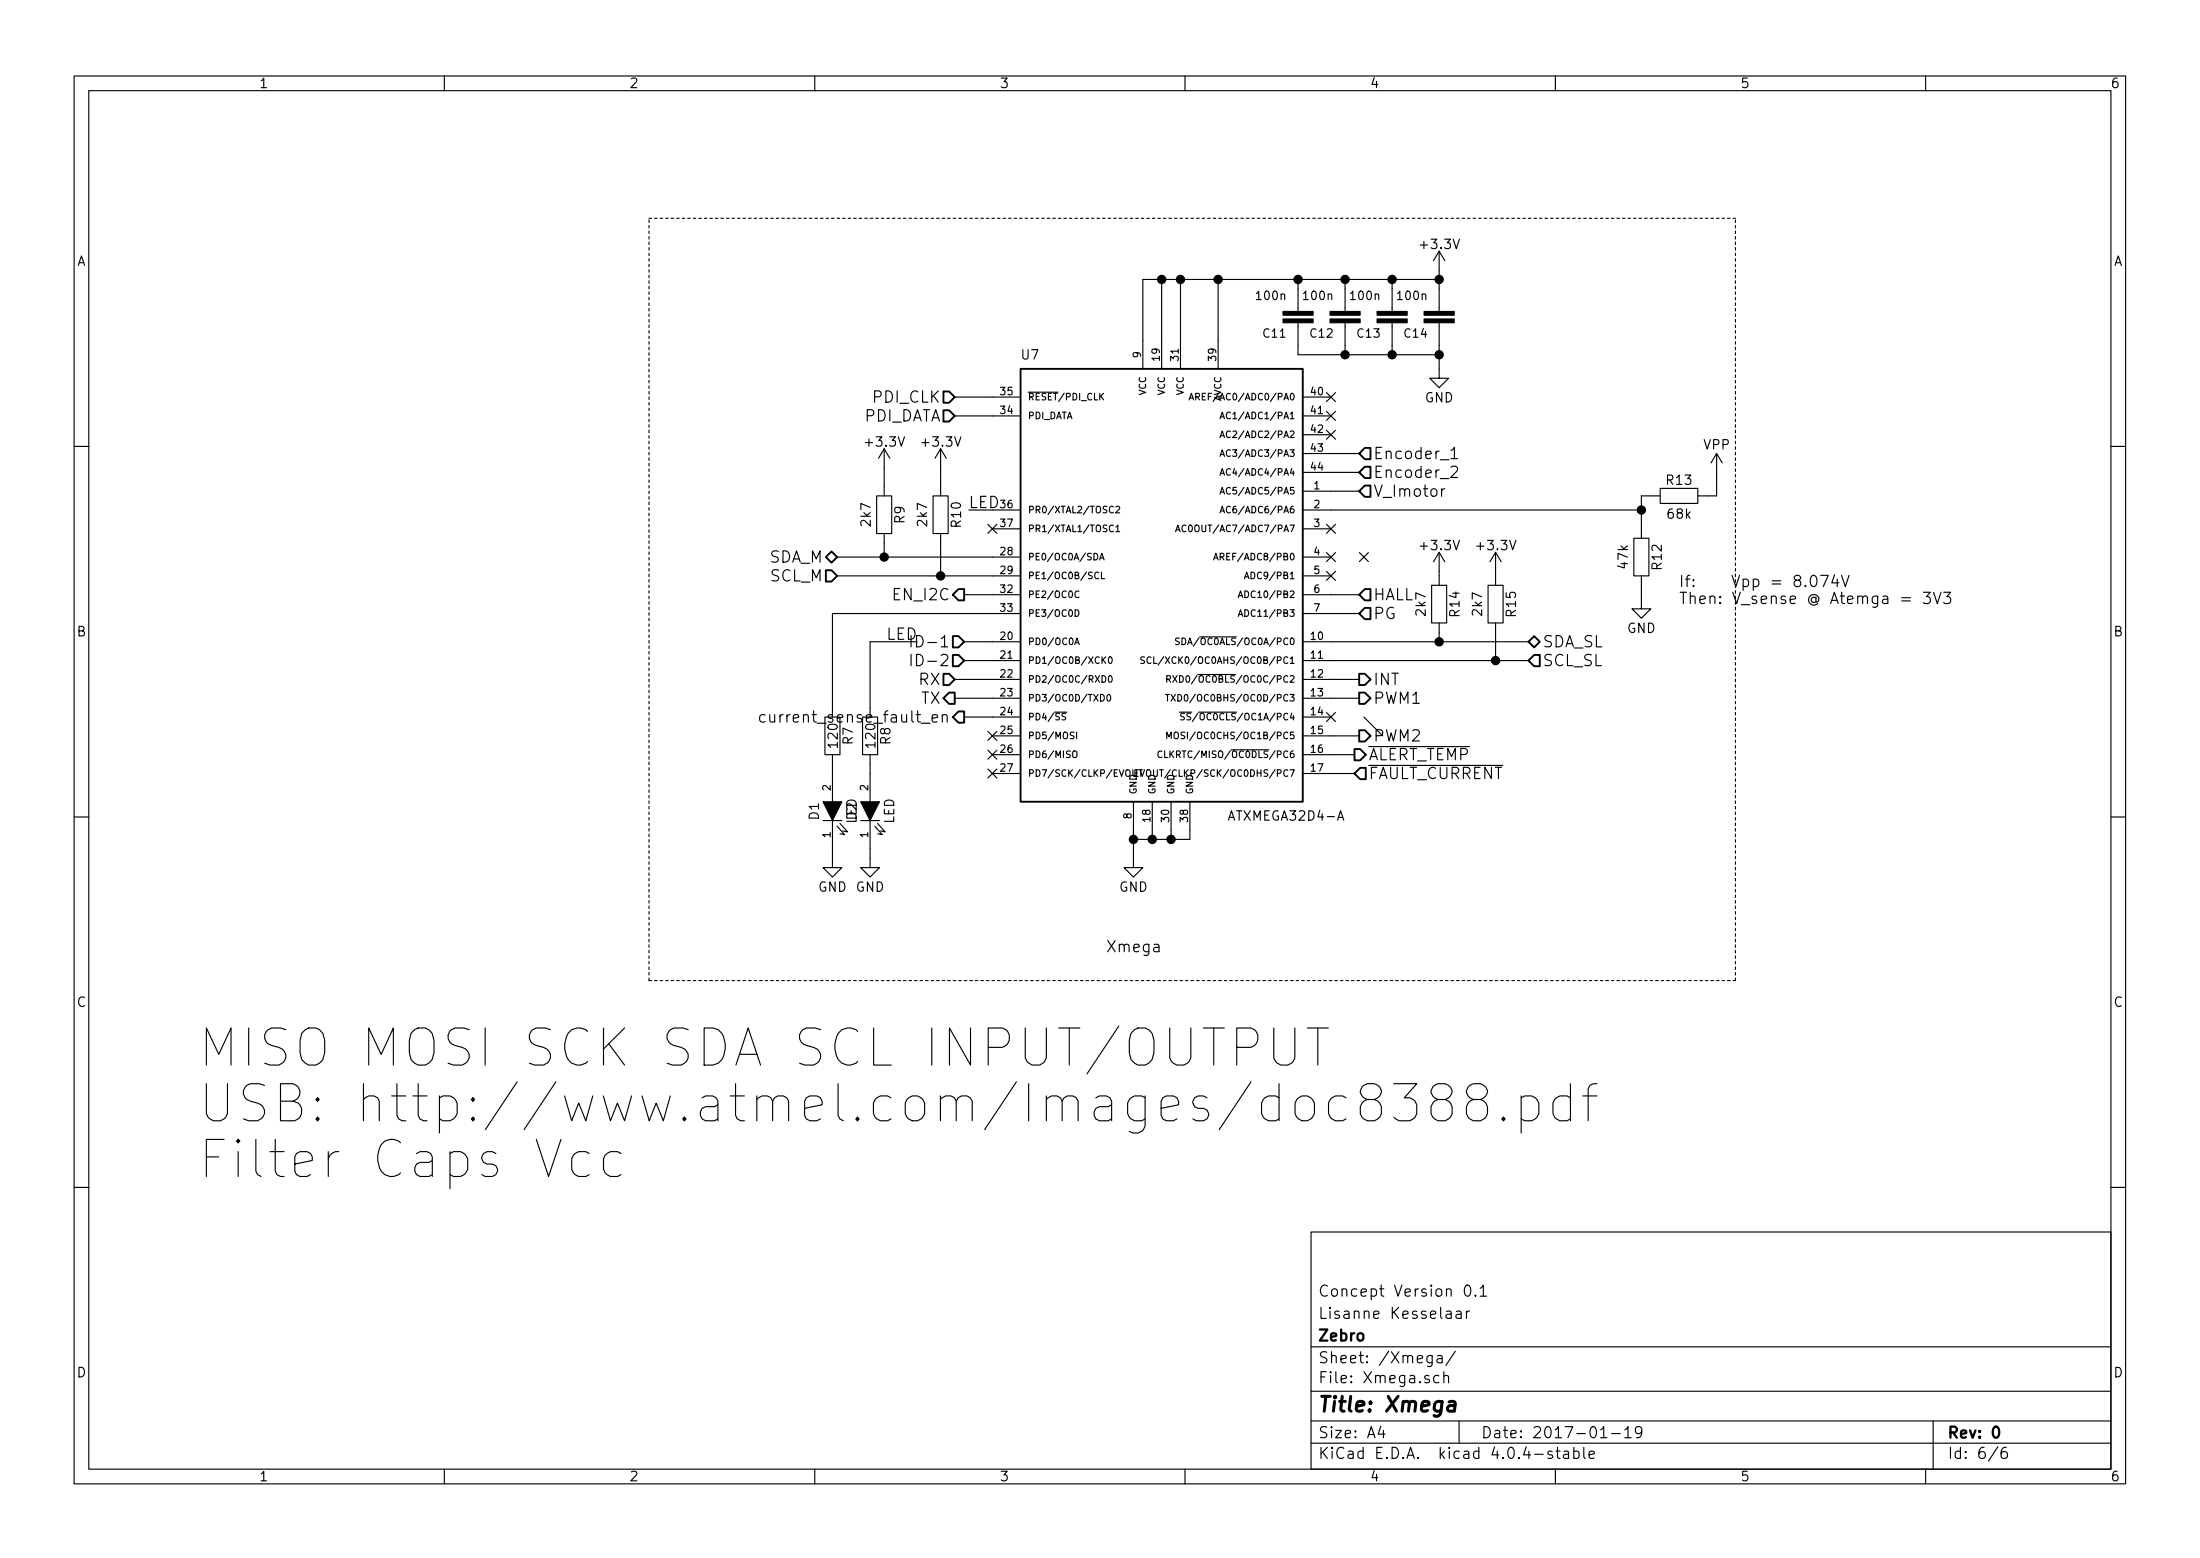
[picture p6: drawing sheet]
<svg xmlns="http://www.w3.org/2000/svg" width="297mm" height="210mm" viewBox="0 0 297 210" stroke-linecap="round" stroke-linejoin="round" font-family="sans-serif">
<g fill="none" stroke="#000" stroke-width=".15">
<path d="M10 10.3h277v189.9h-277zM12 12.2h273v186.1h-273zM60 10.3v1.9M110 10.3v1.9M160 10.3v1.9M210 10.3v1.9M260 10.3v1.9M156.8 37.7v12.1M159.4 37.7v12.1M164.5 37.7v12.1M175.3 37.7v4.3M181.6 37.7v4.3"/>
<path d="M188 37.7v4.3M194.3 37.7h-40v12.1M194.3 33.9l-.8 1.3M194.3 33.9v8.1M194.3 33.9l.8 1.3M128.9 53.6h8.9M128.9 56.1h8.9M138.8 52.9h4M148.6 53.5l.4 .5M149 53.1l-.5 .5M160.6 54l.3-.9 .3 .9M160.7 53.7h.4"/>
<path d="M161.4 53.6l.5-.1v-.3l-.1-.1h-.4v.9M161.7 53.6l.3 .4M164.7 56.5l.3-.9 .3 .9M164.7 59l.3-.8 .3 .8M164.8 56.3h.4M164.8 58.8h.4M175.3 43.6v4.3h19M175.9 53.6h3.8M175.9 56.1h3.8M175.9 58.7h3.8M179.1 53l1.2 1.2M179.1 55.5l1.2 1.2"/>
<path d="M179.1 58.1l1.2 1.2M180.3 53l-1.2 1.2M180.3 55.5l-1.2 1.2M180.3 58.1l-1.2 1.2M181.6 43.6v4.3M188 43.6v4.3M194.3 43.6v7.4h1.3l-1.3 1.3-1.3-1.3h1.3M10 60.2h2M113 75.2h24.8M113 77.7h24.8M118.4 66.9h2v5.1h-2zM119.4 60.6v6.3"/>
<path d="M119.4 72v3.2M119.4 60.6l-.8 1.2M119.4 60.6l.7 1.2M126 66.9h2v5.1h-2zM127 60.6v6.3M127 72v5.7M127 60.6l-.8 1.2M127 60.6l.8 1.2M133.4 70.8l1.2 1.2M134 68.8h3.8M134 71.4h3.8M134.6 70.8l-1.2 1.2"/>
<path d="M145.7 79.9a.34 .34 0 0 0-.5-.1 .34 .34 0 0 0-.1 .5l.2 .3h.4M147.7 74.7a.45 .45 0 0 1 .5 .4 .45 .45 0 0 1-.5 .5zM148.3 77.3a.34 .34 0 0 0-.4 0 .34 .34 0 0 0-.1 .4l.2 .4 .3-.1M148.5 75.6l.3-.9 .3 .9M148.6 75.3h.4M148.7 77.2v.9h.4M150.3 68.4a.34 .34 0 0 0-.4 0 .34 .34 0 0 0-.1 .4l.1 .4 .4-.1M150.3 71a.34 .34 0 0 0-.4-.1 .34 .34 0 0 0-.1 .5l.1 .3h.4M150.7 68.4l.3-.1 .2 .3-.6 .6h.6M150.7 71.1l.2-.2v.8M150.7 71.7h.5M158.7 71.7l.3-.8 .3 .8"/>
<path d="M158.8 71.5h.4M160.1 71a.34 .34 0 0 0-.4-.1 .34 .34 0 0 0-.1 .5l.1 .3h.4M163.9 75.6l.3-.9 .3 .9M164 75.3h.4M164.7 66.7l.3-.9 .3 .9M164.7 69.2l.3-.9 .3 .9M164.7 61.6l.3-.9 .3 .9M164.7 64.1l.3-.9 .3 .9M164.8 66.4h.4M164.8 69h.4M164.8 61.3h.4M164.8 63.9h.4"/>
<path d="M168 78.1l.3-.9 .3 .9M168.1 77.8h.4M175.9 66.3h7.6M175.9 68.8h45.7M175.9 71.4h3.8M175.9 75.2h3.8M175.9 77.7h3.8M175.9 61.2h7.6M175.9 63.7h7.6M179.1 74.6l1.2 1.2M179.1 70.8l1.2 1.2M179.1 77.1l1.2 1.2"/>
<path d="M180.3 74.6l-1.2 1.2M180.3 70.8l-1.2 1.2M180.3 77.1l-1.2 1.2M183.5 74.6l1.3 1.2M184.8 74.6l-1.3 1.2M193.3 79h2v5.1h-2zM194.3 74.5v4.5M194.3 74.5l-.8 1.3M194.3 74.5l.8 1.3M195.1 66h-.3l-.2 .3M195.9 63.1l.2-.2h.4l.2 .2 .1 .2-.1 .3-.8 .8h.9M195.9 60.8l.5-.4v1.5"/>
<path d="M195.9 61.9h.9M200.9 79h2v5.1h-2zM201.9 74.5v4.5M201.9 74.5l-.7 1.3M201.9 74.5l.8 1.3M220.6 72.6h2v5.1h-2zM221.6 77.7v4.5h1.3l-1.3 1.2-1.3-1.2h1.3M224.2 65.9h5v2h-5zM224.2 66.9h-2.6v5.7M231.8 61.2v5.7h-2.6M231.8 61.2l-.8 1.3M231.8 61.2l.7 1.3"/>
<path d="M244.6 77.8a.36 .36 0 0 1 .4-.2 .36 .36 0 0 1 .2 .3 .77 .77 0 0 1-.4 1.3 .89 .89 0 0 1-.2-1.4zM245.8 77.6h1l-.6 1.6M247.7 77.6l-.4 1.1h1M248.1 78.2v1M248.6 77.6l.5 1.6 .6-1.6M259.7 79.9h.9l-.5 .6a.44 .44 0 0 1 .5 .3v.4l-.1 .2-.6 .1-.2-.2M261.1 79.9l.5 1.6 .5-1.6M262.4 79.9h1l-.5 .6a.44 .44 0 0 1 .5 .3v.4l-.2 .2-.6 .1-.2-.2M285 60.2h2M103.3 96.5a.48 .48 0 0 0-.7 .1v.6a.48 .48 0 0 0 .7 .2M111.4 96.8h2v5h-2zM116.5 96.8h2v5h-2z"/>
<path d="M123 85.8v1.5M123 88.3v1.5M123.8 86.6h-6.3v8.9M127.2 96.6a.38 .38 0 0 1 .7 .1v.8M127.2 96.4v1.1M128.9 91.7h8.9M128.9 94.2h8.9M130.2 80.3h7.6M130.2 86.6h7.6M130.2 89.1h7.6M130.2 96.8h7.6M133.4 98.7l1.2 1.2"/>
<path d="M134 99.3h3.8M134.6 98.7l-1.2 1.2M137.8 82.8h-25.4v12.7M142.4 96.1h1.6M143.9 96.3h-.4l-.1 .1v.2l.4 .2 .1 .2-.2 .1h-.3M145.1 87l.3-.9 .3 .9M145.2 82.3a.45 .45 0 0 1 .5 .4 .45 .45 0 0 1-.5 .5zM145.2 86.7h.4M145.4 98.8v.9M148.6 93.7a.45 .45 0 0 1 .5 .5 .45 .45 0 0 1-.5 .4zM148.8 91.2a.45 .45 0 0 1 .5 .4 .45 .45 0 0 1-.5 .5zM148.9 89l.4 .5"/>
<path d="M149.3 88.6l-.5 .5M149.5 93.8l.2-.1a.47 .47 0 0 1 .3 .5 .47 .47 0 0 1-.3 .4l-.2-.1zM149.7 88.7l.2-.1a.47 .47 0 0 1 .3 .5 .47 .47 0 0 1-.3 .4l-.2-.1zM149.7 91.3l.2-.1a.47 .47 0 0 1 .3 .4 .47 .47 0 0 1-.3 .5l-.2-.2zM154.5 88.7l-.3-.1-.1 .1v.3l.3 .1 .1 .3-.1 .1h-.4M155.4 88.7a.34 .34 0 0 0-.4 0 .34 .34 0 0 0-.1 .4l.1 .4h.4M155.8 88.6v.9h.4M157.4 93.7h.5M157.5 91.7l.5-.1v-.3l-.1-.1h-.4v.9M157.5 99.7v-.9l.3 .6 .3-.6v.9M157.6 93.7v.9M157.8 91.7l.2 .4"/>
<path d="M158.1 93.7l.6 .9M158.3 91.2l.6 .9M158.5 98.9l.2-.1 .3 .1a.56 .56 0 0 1-.1 .8l-.4-.1zM158.7 93.7l-.6 .9M158.9 91.2l-.6 .9M159 93.7a.45 .45 0 0 1 .5 .5 .45 .45 0 0 1-.5 .4zM159.2 86.2l-.3-.1-.2 .1v.3l.4 .1 .1 .2-.1 .2h-.4M159.2 96.1h1.7M159.3 91.2a.45 .45 0 0 1 .5 .4 .45 .45 0 0 1-.5 .5zM159.6 86.1a.45 .45 0 0 1 .5 .4 .45 .45 0 0 1-.5 .5zM159.9 96.3h-.3l-.2 .1v.2l.4 .2 .1 .2-.2 .1h-.3M160.8 96.3h-.4l-.1 .1v.2l.4 .2 .1 .2-.2 .1h-.4"/>
<path d="M161.7 91h5.1M161.8 96.1h5.2M162 85.9h5M167.2 80.6l.3-.8 .3 .8M167.2 83.2l.3-.9 .3 .9M167.3 80.4h.4M167.3 82.9h.4M175.9 80.3h7.6M175.9 82.8h7.6M175.9 86.6h30.5M175.9 89.1h30.5M175.9 91.7h7.6"/>
<path d="M175.9 94.2h7.6M175.9 96.8h3.8M175.9 99.3h7.6M179.1 96.2l1.2 1.2M180.3 96.2l-1.2 1.2M184.1 96.8l2.6 2.5M194.3 84.1v2.5M201.9 84.1v5M10 110.3h2M111.1 110.7h2.6M112.4 110.7v6.4h1.3l-1.3 1.3-1.3-1.3h1.3M112.4 101.8v6.4"/>
<path d="M113 111.5l1 1.1-.6-.1M113.4 111.1l1 1.2-.6-.2M116.2 110.7h2.5M117.5 110.7v6.4h1.2l-1.2 1.3-1.3-1.3h1.3M117.5 101.8v6.4M118.1 111.5l1 1.1-.6-.1M118.5 111.1l1 1.2-.6-.2M133.4 103.8l1.2 1.2M133.4 101.2l1.2 1.3M134 101.8h3.8M134 104.4h3.8M134.6 101.2l-1.2 1.3"/>
<path d="M134.6 103.8l-1.2 1.2M144.9 101.5l.1-.2 .3 .1a.56 .56 0 0 1-.1 .8l-.3-.1zM153 103.9v.7l.1 .2 .3-.1 .1-.8M153 108.2v8.9h1.3l-1.3 1.3-1.2-1.3h1.2M153.7 103.9h-.5v.9h.5M153.8 103.9h.5M153.9 103.9l.3 .9 .3-.9M154 103.9v.9M154.8 104l.2-.1h.2a.56 .56 0 0 1 0 .9l-.4-.2zM155.6 108.2v5.1M156.9 101.4a.34 .34 0 0 0-.5 0 .34 .34 0 0 0-.1 .4l.2 .4h.4M157.3 101.3v.9h.4"/>
<path d="M158.1 108.2v5.1M160.7 108.2v5.1h-7.7M166.2 101.2h5.1M175.9 101.8h7M175.9 104.4h7M180.6 110.7l.4-1.3 .4 1.3M184.8 103.3h18.1M184.8 100.8h13.6M285 110.3h2M172 138.7v4.1l.2 .5 .7 .4h1l.7-.4 .2-.5v-4.1M176.5 138.7h2.8M177.9 138.7v5"/>
<path d="M79.6 155.7l-.5-.3h-1l-.7 .5-.2 .5v1.4l.2 .5 .2 .2 .5 .3h1l.5-.3M83.8 155.7l-.4-.3h-1l-.7 .5-.2 .5v1.4l.2 .5 .2 .2 .5 .3h1l.4-.3M167 141.3h1.9a1.36 1.36 0 0 0 1-1.3 1.36 1.36 0 0 0-1-1.3h-1.9v5M181.7 148.2l-.4-.3h-1l-.7 .5-.2 .5v1.4l.2 .5 .2 .2 .5 .3h1l.4-.3M184.6 148.4a1.07 1.07 0 0 1-.9-1.1 1.07 1.07 0 0 1 .9-1.1h1a1.07 1.07 0 0 1 .9 1.1 1.07 1.07 0 0 1-.9 1.1h-1l-.5 .2a1.62 1.62 0 0 0 0 2.4l.5 .3h1l.7-.5a1.61 1.61 0 0 0-.3-2.2l-.4-.2M188.2 146.2h3.1l-1.7 2a1.36 1.36 0 0 1 1.7 .9v1.2l-.2 .5-.8 .5h-1.4l-.7-.5M194.2 148.4a1.07 1.07 0 0 1-1-1.1 1.07 1.07 0 0 1 1-1.1h.9a1.07 1.07 0 0 1 1 1.1 1.07 1.07 0 0 1-1 1.1h-.9l-.5 .2a1.62 1.62 0 0 0 0 2.4l.5 .3h.9l.7-.5a1.61 1.61 0 0 0-.2-2.2l-.5-.2M198.9 148.4a1.07 1.07 0 0 1-.9-1.1 1.07 1.07 0 0 1 .9-1.1h1a1.07 1.07 0 0 1 .9 1.1 1.07 1.07 0 0 1-.9 1.1h-1l-.4 .2a1.62 1.62 0 0 0 0 2.4l.4 .3h1l.7-.5a1.61 1.61 0 0 0-.2-2.2l-.5-.2M203 150.8l.2 .2-.2 .3-.2-.3 .2-.2v.5M205.4 148.2l.5-.3h.9l.5 .3 .5 .7v1.4l-.5 .7-.5 .3h-.9l-.5-.3M205.4 147.9v5M212 148.2l-.4-.3h-1l-.7 .5-.2 .5v1.4l.2 .5 .2 .2 .5 .3h1l.4-.3"/>
<path d="M212 146.2v5.1M213.7 147.9h1.9M215.6 146.2h-.5l-.4 .3-.3 .5v4.3M10 160.2h2M177 166.3h108v32h-108zM195.3 177l.2-.1 .4 .1v.9M195.9 177.3l-.4 .1-.3 .2 .1 .2 .2 .1 .4-.1M196.6 177l.2-.1 .4 .1 .1 .9M197.3 177.3l-.5 .1-.2 .2v.2l.2 .1 .5-.1M197.9 173.6a.35 .35 0 0 1 .3-.2 .35 .35 0 0 1 .3 .3 .77 .77 0 0 1-.4 1.2 .9 .9 0 0 1-.2-1.3zM198 176.9v1M198.4 176.9l-.3 .1-.1 .2"/>
<path d="M199.2 174.8h.1l-.1 .1-.1-.1h.1v.1M199.8 173.9l.5-.5v1.5M199.8 174.9h.9M285 160.2h2M60 198.3v1.9M110 198.3v1.9M160 198.3v1.9M177 194.8h108M177 191.8h108M177 187.8h108M177 181.8h108M186.4 192.5l-.3 1h.9"/>
<path d="M186.8 193v1M193.4 182.9v1.2a.39 .39 0 0 1-.7 .2M193.4 183l-.5-.1-.2 .3v.6l.2 .1 .5-.1M194.1 183l.1-.1 .5 .1v.9M194.3 185.7l-.4-.1-.3 .3v.6l.3 .1 .4-.1M194.7 183.3l-.5 .1-.2 .2 .1 .2 .1 .1 .5-.1M194.9 185.7a.38 .38 0 0 1 .7 .1v.8M194.9 185.1v1.5M196.5 182.3l-1.3 2M197 191.8v3M209.6 195.9a.37 .37 0 0 0-.6 .1v.1a.54 .54 0 0 0 .6 .3l.1 .1-.1 .2-.2 .1-.4-.1M210 198.3v1.9"/>
<path d="M210.1 195.8h.5M210.3 195.3v1.3l.2 .2h.1M211.2 195.9l.1-.1 .4 .1 .1 .9M211.8 196.2l-.5 .1-.2 .2 .1 .2 .1 .1 .5-.1M212.5 195.9a.48 .48 0 0 1 .6 .1l.1 .1-.1 .6a.48 .48 0 0 1-.6 0M212.5 195.3v1.5M213.8 195.3v1.3l.2 .2M214.6 196.3l.7-.1-.1-.3-.4-.1-.2 .2v.7l.2 .1 .4-.1M216.1 194h.9M217.6 193.5h1.1M219.4 193l.4-.5v1.5M219.4 194h.8"/>
<path d="M221.7 193.2l-.3 .3h-.3l-.3-.3v-.4l.2-.2 .4-.1 .2 .2a1.19 1.19 0 0 1-.2 1.2l-.4 .1M260 198.3v1.9M261 191.8v6.5M269.7 195.2l-1.2 2M270.9 195.3a.59 .59 0 0 0-.7 .7l.1 .7 .2 .1h.3l.2-.1v-.5l-.1-.2-.4-.1-.3 .3"/>
</g>
<path d="M269.3 192.6a.34 .34 0 0 1 .5 .2 .77 .77 0 0 1-.4 1.2 .97 .97 0 0 1-.1-1.4z" fill="none" stroke="#000" stroke-width=".3"/>
<path d="M195.7 189.2l.1-.1 .6 .1 .1 .2-.1 1M196.5 189.6l-.3 .1h-.4a.4 .4 0 0 0-.4 .3 .4 .4 0 0 0 .3 .4h.5l.2-.1" fill="none" stroke="#000" stroke-width=".41"/>
<g fill="none" stroke="#000" stroke-width=".25">
<path d="M127.4 52.8h.7l.8 .8-.8 .8h-.7zM127.4 55.4h.7l.8 .7-.8 .8h-.7zM137.8 49.8h38.1v58.4h-38.1zM111.5 77h.8l.7 .7-.7 .8h-.8zM111.5 75.2l.8-.8 .7 .8-.7 .7zM129.4 79.5h.8v1.5h-.8l-.7-.7zM183.5 66.3l.8-.8h.7v1.6h-.7zM184.3 63h.7v1.5h-.7l-.8-.8zM184.3 60.4h.7v1.6h-.7l-.8-.8zM127.4 90.9h.7l.8 .8-.8 .8h-.7zM127.4 94.2l.7-.7h.8v1.5h-.8zM128.7 85.8h.7l.8 .8-.8 .8h-.7z"/>
<path d="M128.7 88.4h.7l.8 .7-.8 .8h-.7zM129.4 96h.8v1.5h-.8l-.7-.7zM183.5 98.5h.8l.7 .8-.7 .8h-.8zM183.5 80.3l.8-.8h.7v1.5h-.7zM183.5 90.9h.8l.7 .8-.7 .8h-.8zM183.5 93.5h.8l.7 .7-.7 .8h-.8zM184.3 82h.7v1.6h-.7l-.8-.8zM206.4 86.6l.7-.8 .8 .8-.8 .8zM207.1 88.4h.8v1.5h-.8l-.7-.8zM182.9 101.1h.7l.8 .7-.8 .8h-.7zM183.6 103.6h.8v1.6h-.8l-.7-.8z"/>
</g>
<path d="M173.2 42h4.1v.5h-4.1zM173.2 43h4.1v.6h-4.1zM179.6 42h4v.5h-4zM179.6 43h4v.6h-4zM185.9 42h4.1v.5h-4.1zM185.9 43h4.1v.6h-4.1zM192.3 42h4v.5h-4zM192.3 43h4v.6h-4zM111.1 108.2h2.6l-1.3 2.5zM116.2 108.2h2.5l-1.2 2.5z" fill="#000" stroke="#000" stroke-width=".15"/>
<g fill="#000" stroke="#000" stroke-width=".25">
<circle cx="156.8" cy="37.7" r=".51"/>
<circle cx="159.4" cy="37.7" r=".51"/>
<circle cx="164.5" cy="37.7" r=".51"/>
<circle cx="175.3" cy="37.7" r=".51"/>
<circle cx="181.6" cy="37.7" r=".51"/>
<circle cx="188" cy="37.7" r=".51"/>
<circle cx="194.3" cy="37.7" r=".51"/>
<circle cx="181.6" cy="47.9" r=".51"/>
<circle cx="188" cy="47.9" r=".51"/>
<circle cx="194.3" cy="47.9" r=".51"/>
<circle cx="119.4" cy="75.2" r=".51"/>
<circle cx="127" cy="77.7" r=".51"/>
<circle cx="221.6" cy="68.8" r=".51"/>
<circle cx="194.3" cy="86.6" r=".51"/>
<circle cx="201.9" cy="89.1" r=".51"/>
<circle cx="153" cy="113.3" r=".51"/>
<circle cx="155.6" cy="113.3" r=".51"/>
<circle cx="158.1" cy="113.3" r=".51"/>
</g>
<path d="M87.6 29.5h146.7M87.6 132.3h146.7M87.6 132.3v-102.8M234.3 132.3v-102.8" fill="none" stroke="#000" stroke-width=".15" stroke-dasharray=".3 .4"/>
<g font-size="7">
<text x="26.7" y="144">MISO MOSI SCK SDA SCL INPUT/OUTPUT</text>
<text x="26.7" y="151.5">USB: http://www.atmel.com/Images/doc8388.pdf</text>
<text x="26.7" y="159">Filter Caps Vcc</text>
</g>
<text font-size="2.8" x="178" y="190.5">Title: Xmega</text>
<g font-size="2.1">
<text x="116.4" y="56.9">PDI_DATA</text>
<text x="117.9" y="54.4">PDI_CLK</text>
<text x="185.4" y="64.5">Encoder_2</text>
<text x="185.4" y="62">Encoder_1</text>
<text x="130.8" y="68.6">LED</text>
<text x="185.4" y="67.1">V_Imotor</text>
<text x="103.7" y="75.9">SDA_M</text>
<text x="103.9" y="78.5">SCL_M</text>
<text x="120.8" y="81">EN_I2C</text>
<text x="185.4" y="81">HALL</text>
<text x="185.4" y="83.6">PG</text>
<text x="226.7" y="79.2">If:</text>
<text x="226.7" y="81.5">Then: V_sense @ Atemga = 3V3</text>
<text x="230.8" y="79.2">Vpp = 8.074V</text>
<text x="119.6" y="86.4">LED</text>
<text x="124.2" y="87.4">ID-1</text>
<text x="124.2" y="89.9">ID-2</text>
<text x="208.3" y="89.9">SCL_SL</text>
<text x="208.3" y="87.4">SDA_SL</text>
<text x="124" y="92.5">RX</text>
<text x="124.3" y="95">TX</text>
<text x="185.4" y="92.5">INT</text>
<text x="185.4" y="95">PWM1</text>
<text x="104.4" y="97.5">current_sense_fault_en</text>
<text x="185.4" y="100.1">PWM2</text>
<text x="184.8" y="105.2">FAULT_CURRENT</text>
<text x="184.8" y="102.6">ALERT_TEMP</text>
<text x="149.9" y="128.5">Xmega</text>
<text x="178" y="178">Lisanne Kesselaar</text>
<text x="178" y="175">Concept Version 0.1</text>
<text x="178" y="184">Sheet: /Xmega/</text>
<text x="178" y="181">Zebro</text>
<text x="178" y="186.7">File: Xmega.sch</text>
<text x="178" y="196.9">KiCad E.D.A. kicad 4.0.4-stable</text>
<text x="178" y="194.1">Size: A4</text>
<text x="200" y="194.1">Date: 2017-01-19</text>
<text x="263" y="194.1">Rev: 0</text>
<text x="263" y="196.9">Id: 6/6</text>
</g>
<g font-size="1.8">
<text x="35" y="11.9">1</text>
<text x="85" y="11.9">2</text>
<text x="135" y="11.9">3</text>
<text x="185" y="11.9">4</text>
<text x="235" y="11.9">5</text>
<text x="285" y="11.9">6</text>
<text x="10.4" y="35.9">A</text>
<text x="192" y="33.6">+3.3V</text>
<text x="285.4" y="35.9">A</text>
<text x="137.9" y="48.5">U7</text>
<text x="192.4" y="54.3">GND</text>
<text x="117" y="60.3">+3.3V</text>
<text x="124.7" y="60.3">+3.3V</text>
<text x="225.1" y="65.4">R13</text>
<text x="230" y="60.6">VPP</text>
<text x="117.6" y="70.9" transform="rotate(-90 117.6 70.9)">2k7</text>
<text x="122.1" y="70.6" transform="rotate(-90 122.1 70.6)">R9</text>
<text x="125.2" y="70.9" transform="rotate(-90 125.2 70.9)">2k7</text>
<text x="129.7" y="71.1" transform="rotate(-90 129.7 71.1)">R10</text>
<text x="225.2" y="70">68k</text>
<text x="192" y="74.2">+3.3V</text>
<text x="199.6" y="74.2">+3.3V</text>
<text x="219.8" y="76.7" transform="rotate(-90 219.8 76.7)">47k</text>
<text x="224.4" y="76.8" transform="rotate(-90 224.4 76.8)">R12</text>
<text x="192.5" y="83" transform="rotate(-90 192.5 83)">2k7</text>
<text x="197.1" y="83.2" transform="rotate(-90 197.1 83.2)">R14</text>
<text x="200.1" y="83" transform="rotate(-90 200.1 83)">2k7</text>
<text x="204.7" y="83.2" transform="rotate(-90 204.7 83.2)">R15</text>
<text x="10.4" y="85.9">B</text>
<text x="219.7" y="85.4">GND</text>
<text x="285.4" y="85.9">B</text>
<text x="113.1" y="100.8" transform="rotate(-90 113.1 100.8)">120</text>
<text x="115.1" y="100.4" transform="rotate(-90 115.1 100.4)">R7</text>
<text x="118.2" y="100.8" transform="rotate(-90 118.2 100.8)">120</text>
<text x="120.2" y="100.4" transform="rotate(-90 120.2 100.4)">R8</text>
<text x="110.6" y="110.6" transform="rotate(-90 110.6 110.6)">D1</text>
<text x="115.6" y="110.6" transform="rotate(-90 115.6 110.6)">D2</text>
<text x="120.7" y="111.2" transform="rotate(-90 120.7 111.2)">LED</text>
<text x="166.2" y="110.7">ATXMEGA32D4-A</text>
<text x="110.4" y="120.3">GND GND</text>
<text x="151.1" y="120.3">GND</text>
<text x="10.4" y="135.9">C</text>
<text x="285.4" y="135.9">C</text>
<text x="10.4" y="185.9">D</text>
<text x="285.4" y="185.9">D</text>
<text x="35" y="199.9">1</text>
<text x="85" y="199.9">2</text>
<text x="135" y="199.9">3</text>
<text x="185" y="199.9">4</text>
<text x="235" y="199.9">5</text>
<text x="285" y="199.9">6</text>
</g>
<g font-size="1.6">
<text x="169.8" y="40.5">100n</text>
<text x="176.1" y="40.5">100n</text>
<text x="182.5" y="40.5">100n</text>
<text x="188.8" y="40.5">100n</text>
<text x="170.6" y="45.6">C11</text>
<text x="177" y="45.6">C12</text>
<text x="183.3" y="45.6">C13</text>
<text x="189.7" y="45.6">C14</text>
</g>
<g font-size="1.4">
<text x="135.1" y="53.3">35</text>
<text x="154.1" y="48.3" transform="rotate(-90 154.1 48.3)">9</text>
<text x="156.6" y="48.7" transform="rotate(-90 156.6 48.7)">19</text>
<text x="159.1" y="48.7" transform="rotate(-90 159.1 48.7)">31</text>
<text x="164.2" y="48.7" transform="rotate(-90 164.2 48.7)">39</text>
<text x="177" y="53.3">40</text>
<text x="135.1" y="55.9">34</text>
<text x="177" y="55.9">41</text>
<text x="177" y="58.4">42</text>
<text x="177" y="61">43</text>
<text x="177" y="63.5">44</text>
<text x="135.1" y="68.6">36</text>
<text x="135.1" y="71.1">37</text>
<text x="177.4" y="66">1</text>
<text x="177.4" y="68.6">2</text>
<text x="177.4" y="71.1">3</text>
<text x="135.1" y="74.9">28</text>
<text x="135.1" y="77.5">29</text>
<text x="177.4" y="74.9">4</text>
<text x="177.4" y="77.5">5</text>
<text x="135.1" y="80">32</text>
<text x="135.1" y="82.5">33</text>
<text x="177.4" y="80">6</text>
<text x="177.4" y="82.5">7</text>
<text x="135.1" y="86.4">20</text>
<text x="135.1" y="88.9">21</text>
<text x="177" y="86.4">10</text>
<text x="177" y="88.9">11</text>
<text x="135.1" y="91.4">22</text>
<text x="135.1" y="94">23</text>
<text x="177" y="91.4">12</text>
<text x="177" y="94">13</text>
<text x="135.1" y="96.5">24</text>
<text x="135.1" y="99.1">25</text>
<text x="135.1" y="101.6">26</text>
<text x="177" y="96.5">14</text>
<text x="177" y="99.1">15</text>
<text x="177" y="101.6">16</text>
<text x="112.1" y="106.7" transform="rotate(-90 112.1 106.7)">2</text>
<text x="117.2" y="106.7" transform="rotate(-90 117.2 106.7)">2</text>
<text x="135.1" y="104.1">27</text>
<text x="177" y="104.1">17</text>
<text x="112.1" y="113" transform="rotate(-90 112.1 113)">1</text>
<text x="117.2" y="113" transform="rotate(-90 117.2 113)">1</text>
<text x="152.8" y="110.5" transform="rotate(-90 152.8 110.5)">8</text>
<text x="155.3" y="110.9" transform="rotate(-90 155.3 110.9)">18</text>
<text x="157.9" y="110.9" transform="rotate(-90 157.9 110.9)">30</text>
<text x="160.4" y="110.9" transform="rotate(-90 160.4 110.9)">38</text>
</g>
<g font-size="1.2">
<text x="154.7" y="53.4" transform="rotate(-90 154.7 53.4)">VCC</text>
<text x="157.3" y="53.4" transform="rotate(-90 157.3 53.4)">VCC</text>
<text x="159.8" y="53.4" transform="rotate(-90 159.8 53.4)">VCC</text>
<text x="138.8" y="56.6">PDI_DATA</text>
<text x="138.8" y="54">RESET/PDI_CLK</text>
<text x="162.2" y="54">AREF/AC0/ADC0/PA0</text>
<text x="164.9" y="54.3" transform="rotate(-90 164.9 54.3)">AVCC</text>
<text x="165.9" y="56.6">AC1/ADC1/PA1</text>
<text x="165.9" y="59.1">AC2/ADC2/PA2</text>
<text x="165.9" y="61.6">AC3/ADC3/PA3</text>
<text x="165.9" y="64.2">AC4/ADC4/PA4</text>
<text x="138.8" y="69.3">PR0/XTAL2/TOSC2</text>
<text x="138.8" y="71.8">PR1/XTAL1/TOSC1</text>
<text x="160.5" y="71.8">AC0OUT/AC7/ADC7/PA7</text>
<text x="165.9" y="66.7">AC5/ADC5/PA5</text>
<text x="165.9" y="69.3">AC6/ADC6/PA6</text>
<text x="138.8" y="75.6">PE0/OC0A/SDA</text>
<text x="165" y="75.6">AREF/ADC8/PB0</text>
<text x="138.8" y="80.7">PE2/OC0C</text>
<text x="138.8" y="83.2">PE3/OC0D</text>
<text x="138.8" y="78.2">PE1/OC0B/SCL</text>
<text x="168.1" y="80.7">ADC10/PB2</text>
<text x="168.1" y="83.2">ADC11/PB3</text>
<text x="168.8" y="78.2">ADC9/PB1</text>
<text x="138.8" y="87">PD0/OC0A</text>
<text x="138.8" y="89.6">PD1/OC0B/XCK0</text>
<text x="156.7" y="89.6">SCL/XCK0/OC0AHS/OC0B/PC1</text>
<text x="160.4" y="87">SDA/OC0ALS/OC0A/PC0</text>
<text x="138.8" y="92.1">PD2/OC0C/RXD0</text>
<text x="138.8" y="94.7">PD3/OC0D/TXD0</text>
<text x="159.7" y="92.1">RXD0/OC0BLS/OC0C/PC2</text>
<text x="159.7" y="94.7">TXD0/OC0BHS/OC0D/PC3</text>
<text x="138.8" y="97.2">PD4/SS</text>
<text x="138.8" y="99.7">PD5/MOSI</text>
<text x="159.7" y="99.7">MOSI/OC0CHS/OC1B/PC5</text>
<text x="161.3" y="97.2">SS/OC0CLS/OC1A/PC4</text>
<text x="138.8" y="102.3">PD6/MISO</text>
<text x="138.8" y="104.8">PD7/SCK/CLKP/EVOUT</text>
<text x="153.5" y="107.2" transform="rotate(-90 153.5 107.2)">GND</text>
<text x="155.7" y="104.8">EVOUT/CLKP/SCK/OC0DHS/PC7</text>
<text x="156" y="107.2" transform="rotate(-90 156 107.2)">GND</text>
<text x="158.2" y="102.3">CLKRTC/MISO/OC0DLS/PC6</text>
<text x="158.5" y="107.2" transform="rotate(-90 158.5 107.2)">GND</text>
<text x="161.1" y="107.2" transform="rotate(-90 161.1 107.2)">GND</text>
</g>
</svg>
